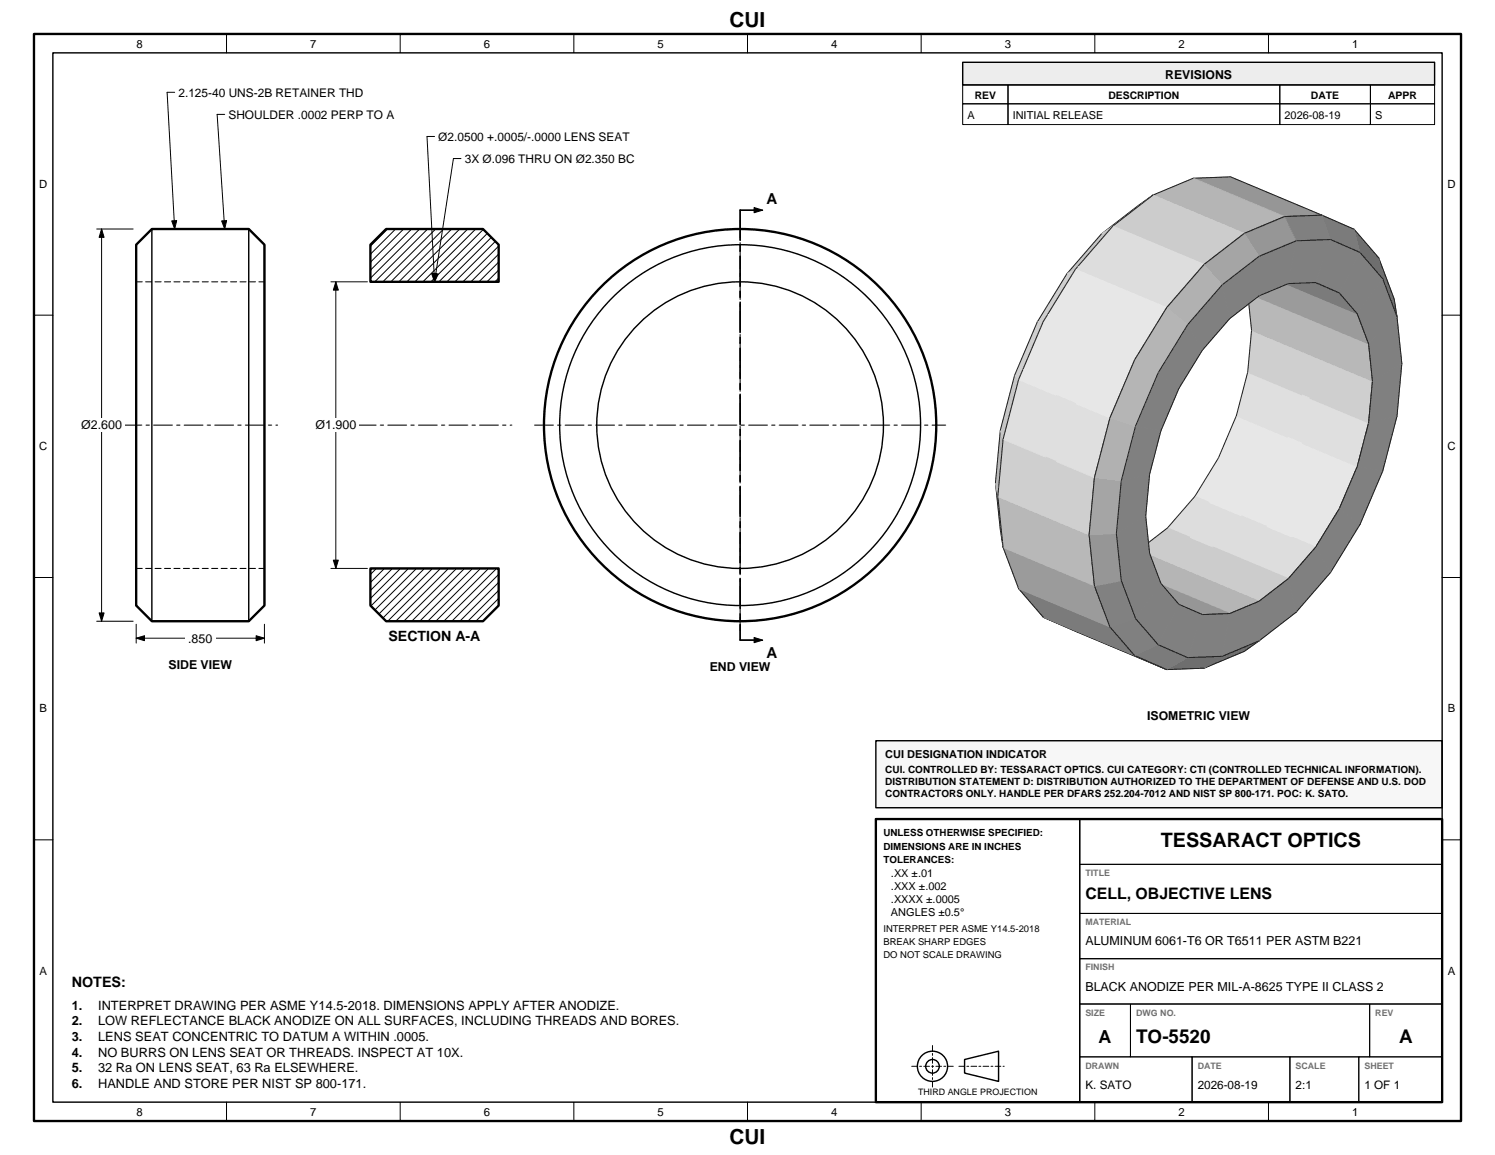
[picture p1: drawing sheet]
<svg xmlns="http://www.w3.org/2000/svg" width="279mm" height="216mm" viewBox="0 0 279 216" stroke-linecap="round" stroke-linejoin="round" font-family="sans-serif">
<path d="M201.8 153.1h67.7v8.5h-67.7zM201.8 161.6h67.7v9.1h-67.7zM201.8 170.7h67.7v8.5h-67.7zM201.8 179.2h67.7v8.5h-67.7zM201.8 187.7h9.5v9.9h-9.5zM201.8 197.6h21v8.4h-21zM211.3 187.7h44.7v9.9h-44.7zM222.8 197.6h18.3v8.4h-18.3zM241.1 197.6h12.8v8.4h-12.8zM253.9 197.6h15.6v8.4h-15.6zM256 187.7h13.5v9.9h-13.5z" fill="none" stroke="#000" stroke-width=".19"/>
<path d="M163.7 153.1h105.8v52.9h-105.8z" fill="none" stroke="#000" stroke-width=".44"/>
<g fill="none" stroke="#000" stroke-width=".26">
<path d="M163.7 153.1h38.1v52.9h-38.1zM180.3 198l6.3-1.5v5.6l-6.3-1.5z"/>
<circle cx="174.3" cy="199.3" r="2.82"/>
<circle cx="174.3" cy="199.3" r="1.27"/>
</g>
<path d="M170.4 199.3h7.8M174.3 195.4v7.8M179.2 199.3h8.5" fill="none" stroke="#000" stroke-width=".19" stroke-dasharray="1.1 .4 .4 .4"/>
<path d="M179.9 11.6h88.2v4.3h-88.2z" fill="#ededeb" stroke="#000" stroke-width=".26"/>
<path d="M179.9 15.9h8.5v3.5h-8.5zM179.9 19.4h8.5v3.9h-8.5zM188.4 15.9h50.8v3.5h-50.8zM188.4 19.4h50.8v3.9h-50.8zM239.2 15.9h16.9v3.5h-16.9zM239.2 19.4h16.9v3.9h-16.9zM256.1 15.9h12v3.5h-12zM256.1 19.4h12v3.9h-12z" fill="none" stroke="#000" stroke-width=".19"/>
<path d="M163.7 138.5h105.8v12.5h-105.8z" fill="#f7f7f7" stroke="#000" stroke-width=".26"/>
<path d="M25.5 45.7l2.9-2.9h18.1l2.9 2.9v67.5l-2.9 2.9h-18.1l-2.9-2.9z" fill="none" stroke="#000" stroke-width=".44"/>
<path d="M28.4 42.8v73.3M46.5 42.8v73.3" fill="none" stroke="#000" stroke-width=".26"/>
<path d="M25.5 52.7h23.9M25.5 106.3h23.9" fill="none" stroke="#000" stroke-width=".19" stroke-dasharray="1.1 .6"/>
<path d="M23 79.5h28.9" fill="none" stroke="#000" stroke-width=".19" stroke-dasharray="3.5 .8 .6 .8"/>
<path d="M25.5 116.7v3.5M25.5 119.3h23.9M49.4 116.7v3.5" fill="none" stroke="#000" stroke-width=".19"/>
<path d="M25.5 119.3l1.5-.5v1zM47.9 118.8l1.5 .5-1.5 .5z" fill="#000" stroke="#000" stroke-width=".19"/>
<path d="M34.6 118h5.7v2.6h-5.7z" fill="#fff"/>
<path d="M18.1 42.8h6.8M19 42.8v73.3M18.1 116.1h6.8" fill="none" stroke="#000" stroke-width=".19"/>
<path d="M19 42.8l.5 1.6h-1zM18.5 114.6h1l-.5 1.5z" fill="#000" stroke="#000" stroke-width=".19"/>
<path d="M14.6 78.2h8.8v2.5h-8.8z" fill="#fff"/>
<g fill="none" stroke="#000" stroke-width=".44">
<path d="M69.2 45.7l3-2.9h18.1l2.9 2.9v7h-24zM69.2 106.3h24v6.9l-2.9 2.9h-18.1l-3-2.9z"/>
<circle cx="138.3" cy="79.5" r="36.7"/>
</g>
<g fill="none" stroke="#000" stroke-width=".26">
<circle cx="138.3" cy="79.5" r="26.8"/>
<circle cx="138.3" cy="79.5" r="33.7"/>
</g>
<path d="M138.3 41v76.9M66.8 79.5h28.9M99.9 79.5h76.8" fill="none" stroke="#000" stroke-width=".19" stroke-dasharray="3.5 .8 .6 .8"/>
<path d="M138.3 39.3v80.4" fill="none" stroke="#000" stroke-width=".32" stroke-dasharray="5.6 .9 1.1 .9"/>
<path d="M138.3 39.3h2.8M138.3 119.7h2.8" fill="none" stroke="#000" stroke-width=".32"/>
<path d="M140.9 38.8l1.7 .5-1.7 .5zM62.8 52.7l.4 1.5h-.9zM62.3 104.7h.9l-.4 1.6zM140.9 119.2l1.7 .5-1.7 .4z" fill="#000" stroke="#000" stroke-width=".19"/>
<g fill="none" stroke="#000" stroke-width=".19">
<path d="M61.8 52.7h6.9M62.8 52.7v53.6M72.4 42.8l-3.2 3.2M73.9 42.8l-4.7 4.7M75.4 42.8l-6.2 6.2M76.9 42.8l-7.7 7.7M78.4 42.8l-9.2 9.2M79.9 42.8l-9.8 9.9M81.4 42.8l-9.9 9.9M82.9 42.8l-9.9 9.9M84.4 42.8l-9.9 9.9M85.9 42.8l-9.9 9.9"/>
<path d="M87.4 42.8l-9.9 9.9M88.9 42.8l-9.9 9.9M90.3 42.9l-9.8 9.8M91.1 43.6l-9.1 9.1M91.8 44.4l-8.3 8.3M92.6 45.1l-7.6 7.6M93.2 46l-6.7 6.7M93.2 47.5l-5.2 5.2M93.2 49l-3.7 3.7M93.2 50.5l-2.2 2.2M93.2 52l-.7 .7M61.8 106.3h6.9"/>
<path d="M70.4 106.3l-1.2 1.1M71.9 106.3l-2.7 2.6M73.3 106.3l-4.1 4.1M74.8 106.3l-5.6 5.6M76.3 106.3l-7 7M77.8 106.3l-7.7 7.7M79.3 106.3l-8.5 8.5M80.8 106.3l-9.2 9.2M82.3 106.3l-9.8 9.8M83.8 106.3l-9.8 9.8M85.3 106.3l-9.8 9.8M86.8 106.3l-9.8 9.8"/>
<path d="M88.3 106.3l-9.9 9.8M89.8 106.3l-9.9 9.8M91.3 106.3l-9.9 9.8M92.8 106.3l-9.9 9.8M93.2 107.4l-8.8 8.7M93.2 108.9l-7.3 7.2M93.2 110.4l-5.8 5.7M93.2 111.9l-4.3 4.2"/>
</g>
<path d="M58.4 78.2h8.7v2.5h-8.7z" fill="#fff"/>
<g fill="none" stroke="#000" stroke-width=".19">
<path d="M32.6 17.3h-1.4l1.4 25.5M42.3 6.3v3.6M74.8 6.3v3.6M107.2 6.3v3.6M139.7 6.3v3.6M172.2 6.3v3.6M204.6 6.3v3.6M237.1 6.3v3.6M42 21.4h-1.4l1.4 21.4M81.2 25.5h-1.4l1.4 27.2 3.5-23.1h1.5M6.3 58.9h3.6M269.5 58.9h3.5"/>
<path d="M6.3 107.9h3.6M269.5 107.9h3.5M6.3 157h3.6M269.5 157h3.5M42.3 206v3.5M74.8 206v3.5M107.2 206v3.5M139.7 206v3.5M172.2 206v3.5M204.6 206v3.5M237.1 206v3.5"/>
</g>
<path d="M32.1 41.3l.9-.1-.4 1.6zM41.4 41.3l1-.1-.4 1.6zM80.7 51.2l.9-.1-.4 1.6zM81 51.1l.9 .1-.7 1.5z" fill="#000" stroke="#000" stroke-width=".19"/>
<g fill="#e3e8f0" stroke="#e3e8f0" stroke-width=".19">
<path d="M231.1 77.7l9.6 4v4.7h-11.1l-1.9-.8z"/>
<path d="M227.7 85.6l9.1 3.9v4.4h-10.7l-2.8-1.1z"/>
<path d="M229.6 86.4h11.1v4.7z"/>
<path d="M226.1 93.9h10.7v4.5z"/>
<path d="M236.8 89.5l10.7 4.4h-10.7z"/>
<path d="M240.7 81.7l11.1 4.7h-11.1z"/>
<path d="M240.7 86.4h11.1l1.9 .8-3.4 7.9-9.6-4z"/>
<path d="M236.8 93.9h10.7l2.8 1.2-4.4 7.2-9.1-3.9z"/>
<path d="M201 50.3l5.5 2.4v6.1h-10.7z"/>
<path d="M195 60.1l6.2 2.6v6.4h-10.1z"/>
<path d="M195.8 58.8h10.7v6.2l-11.5-4.9z"/>
<path d="M191.1 69.1h10.1v6.4l-10.8-4.5z"/>
<path d="M206.5 52.7l11.5 4.8-.8 1.3h-10.7z"/>
<path d="M201.2 62.7l10.8 4.6-.7 1.8h-10.1z"/>
<path d="M206.5 58.8h10.7l-5.2 8.5-5.5-2.3z"/>
<path d="M201.2 69.1h10.1l-3.9 9-6.2-2.6z"/>
</g>
<g fill="none" stroke="#1f2126" stroke-width=".19">
<path d="M201 50.3l-6 9.8-4.6 10.9-2.9 11.1-1 10.7M201.4 49.9l-.4 .4M208 42.3l7.5-5.8-2.8 1.9-6.9 5.4-6.4 7.4-5.5 9-4.3 10-2.6 10.2-1 9.9 1 8.7 .5 3.3-1-9.5M208 42.3l-7 8M225 49.4l-.4 .5M225 49.4l-7 8.1-6 9.8-4.6 10.8M240.1 40.5l6.9-.3 6.1 2.6 4.6 5.4 2.9 7.7 .5 3.3-2.7-7.1M240.1 40.5l6.9-.3-17-7.1-7 .2-7.5 3.2-7.5 5.8M240.1 40.5l-7.6 3.1-7.5 5.8M250.3 54.7l-27-11.4 4.4 2 3.4 3.9 2.1 5.6 .7 6.9-.7 7.9-2.1 8.1-3.4 7.9-4.4 7.2-5.1 5.9-5.5 4.2-5.5 2.3-5.1 .2 22.6 9.5 5.1-.2M250.3 54.7l3.4 3.9 2.1 5.7 .7 6.9-.7 7.8-2.1 8.2-3.4 7.9-4.4 7.2-5.1 5.9-5.5 4.2-5.5 2.3M250.3 54.7l-4.4-1.9-5.1 .2-5.5 2.3-5.5 4.2-5.1 5.9-4.4 7.2-3.3 7.9-2.2 8.2-.7 7.8 .7 6.9 2.2 5.7 3.3 3.9 4.4 1.9 5.1-.2"/>
<path d="M258.4 52.1l2.7 7.1 .9 8.8-.9 9.8-2.7 10.3-4.2 9.9-5.6 9-6.4 7.5-6.9 5.3-6.9 2.9M258.4 52.1l-4.2-4.9-5.6-2.4-6.4 .2-6.9 2.9-6.9 5.3-6.4 7.5-5.6 9-4.2 9.9-2.7 10.3-.9 9.8 .9 8.8 2.7 7.1 4.2 4.9 5.6 2.4 6.4-.2M207.4 78.1l-2.9 11.2-1 10.7 1 9.5 2.9 7.7 4.6 5.3M207.4 78.1l-.5 2M186.5 92.8l1 9.5 2.9 7.7 4.6 5.4 23 9.8-6-2.7M212 122.5l6 2.7 7-.3 7.5-3.1 2.8-2-6.9 2.9"/>
</g>
<g fill="#dbe0e8" stroke="#dbe0e8" stroke-width=".19">
<path d="M233.2 69.6l10.2 4.3v4.5h-10.7l-1.6-.7z"/>
<path d="M232.7 78.4h10.7v4.5z"/>
<path d="M243.4 73.9l10.8 4.5h-10.8z"/>
<path d="M243.4 78.4h10.8l1.6 .6-2.1 8.2-10.3-4.3z"/>
<path d="M188 80.1h9.5v6.2l-10-4.2z"/>
<path d="M190.4 71l7.1 2.9v6.2h-9.5z"/>
<path d="M197.5 80.1h9.4l-2.4 9.2-7-3z"/>
<path d="M197.5 73.9l9.9 4.2-.5 2h-9.4z"/>
</g>
<g fill="#cccfd6" stroke="#cccfd6" stroke-width=".19">
<path d="M233.9 61.7l10.9 4.6v4.1h-9.6l-2-.8z"/>
<path d="M235.2 70.4h9.6v4.1z"/>
<path d="M244.8 70.4h9.7l2 .8-.7 7.8-11-4.5z"/>
<path d="M244.8 66.3l9.7 4.1h-9.7z"/>
<path d="M199.4 51.2l1.6-.9-6 9.8-1.1 .1z"/>
<path d="M186.6 91h8.9v5.6l-9-3.8z"/>
<path d="M193.9 60.2l1.1-.1-4.6 10.9-.8-.8z"/>
<path d="M187.5 82.1l8 3.4v5.5h-8.9z"/>
<path d="M195.5 91h8.9l-.9 9-8-3.4z"/>
<path d="M195.5 85.5l9 3.8-.1 1.7h-8.9z"/>
</g>
<g fill="#d9dee6" stroke="#d9dee6" stroke-width=".19">
<path d="M223.3 92.8l8.8 3.6v4.1h-9.6l-4.3-1.8z"/>
<path d="M232.1 96.4l9.5 4.1h-9.5z"/>
<path d="M222.5 100.5h9.6v4z"/>
<path d="M232.1 100.5h9.5l4.3 1.8-5.1 5.9-8.7-3.7z"/>
<path d="M208 42.3l5 2.1v5.5h-11.6z"/>
<path d="M201.4 49.9h11.6v5.5l-12-5.1z"/>
<path d="M213 44.4l12 5-.4 .5h-11.6z"/>
<path d="M213 49.9h11.6l-6.6 7.6-5-2.1z"/>
</g>
<g fill="#b5b8bd" stroke="#b5b8bd" stroke-width=".19">
<path d="M233.2 54.8l11.6 4.9v3.3h-7.9l-3-1.3z"/>
<path d="M236.9 63h7.9v3.3z"/>
<path d="M244.8 63h8l3 1.3 .7 6.9-11.7-4.9z"/>
<path d="M244.8 59.7l8 3.3h-8z"/>
<path d="M187.4 101.2h8.1v4.5l-8-3.4z"/>
<path d="M186.5 92.8l9 3.8v4.6h-8.1z"/>
<path d="M195.5 101.2h8.2l.8 8.3-9-3.8z"/>
<path d="M195.5 96.6l8 3.4 .2 1.2h-8.2z"/>
</g>
<g fill="#c9ccd4" stroke="#c9ccd4" stroke-width=".19">
<path d="M212.7 102.9l5.5-4.2 8.6 3.6v6.5z"/>
<path d="M226.8 102.3l14 5.9-5.5 4.2-8.5-3.6z"/>
<path d="M208 42.3l7.5-5.8 4.8 2v8.9z"/>
<path d="M220.3 38.5l12.2 5.1-7.5 5.8-4.7-2z"/>
</g>
<g fill="#7d8085" stroke="#7d8085" stroke-width=".19">
<path d="M253.7 87.2l4.7 .9-4.2 9.9-3.9-2.9z"/>
<path d="M255.8 79l5.3-1.2-2.7 10.3-4.7-.9z"/>
<path d="M250.3 95.1l3.9 2.9-5.6 9-2.7-4.7z"/>
<path d="M256.5 71.2l5.5-3.2-.9 9.8-5.3 1.2z"/>
<path d="M245.9 102.3l2.7 4.7-6.4 7.5-1.4-6.3z"/>
<path d="M255.8 64.3l5.3-5.1 .9 8.8-5.5 3.2z"/>
<path d="M235.3 112.4l5.5-4.2 1.4 6.3-6.9 5.3z"/>
<path d="M258.4 52.1l2.7 7.1-5.3 5.1-2.1-5.7z"/>
<path d="M229.8 114.7l5.5-2.3v7.4l-6.9 2.9z"/>
<path d="M254.2 47.2l4.2 4.9-4.7 6.5-3.4-3.9z"/>
<path d="M224.7 114.9l5.1-.2-1.4 8-6.4 .2z"/>
<path d="M248.6 44.8l5.6 2.4-3.9 7.5-4.4-1.9z"/>
<path d="M220.3 113l4.4 1.9-2.7 8-5.6-2.4z"/>
<path d="M242.2 45l6.4-.2-2.7 8-5.1 .2z"/>
<path d="M217 109.1l3.3 3.9-3.9 7.5-4.2-4.9z"/>
<path d="M235.3 47.9l6.9-2.9-1.4 8-5.5 2.3z"/>
<path d="M209.5 108.5l5.3-5.1 2.2 5.7-4.8 6.5z"/>
<path d="M228.4 53.2l6.9-5.3v7.4l-5.5 4.2z"/>
<path d="M208.6 99.7l5.5-3.2 .7 6.9-5.3 5.1z"/>
<path d="M228.4 53.2l1.4 6.3-5.1 5.9-2.7-4.7z"/>
<path d="M209.5 89.9l5.3-1.2-.7 7.8-5.5 3.2z"/>
<path d="M222 60.7l2.7 4.7-4.4 7.2-3.9-2.9z"/>
<path d="M212.2 79.6l4.8 .9-2.2 8.2-5.3 1.2z"/>
<path d="M216.4 69.7l3.9 2.9-3.3 7.9-4.8-.9z"/>
</g>
<g fill="#969ca1" stroke="#969ca1" stroke-width=".19">
<path d="M231.1 49.2l12.3 5.1v2.4h-5.6l-4.6-1.9z"/>
<path d="M237.8 56.7h5.6v2.4z"/>
<path d="M243.4 56.7h5.7l4.6 1.9 2.1 5.7-12.4-5.2z"/>
<path d="M243.4 54.3l5.7 2.4h-5.7z"/>
<path d="M190.3 109.8h7.2v3.2l-7.1-3z"/>
<path d="M187.5 102.3l10 4.2v3.3h-7.2z"/>
<path d="M197.5 109.8h7.1l2.8 7.4-9.9-4.2z"/>
<path d="M197.5 106.5l7 3 .1 .3h-7.1z"/>
</g>
<g fill="#b0b5ba" stroke="#b0b5ba" stroke-width=".19">
<path d="M207.2 105.2l5.5-2.3 8.6 3.6v4.6z"/>
<path d="M221.3 106.5l14 5.9-5.5 2.3-8.5-3.6z"/>
<path d="M215.5 36.5l7.5-3.2 4.8 2v6.3z"/>
<path d="M227.8 35.3l12.3 5.2-7.6 3.1-4.7-2z"/>
</g>
<g fill="#787a7d" stroke="#787a7d" stroke-width=".19">
<path d="M227.7 45.3l13 5.4v2.5l-9.6-4z"/>
<path d="M240.7 50.7l9.6 4 3.4 3.9-13-5.4z"/>
<path d="M190.4 110l10.8 4.6v3.4l-6.2-2.6z"/>
<path d="M201.2 114.6l6.2 2.6 4.6 5.3-10.8-4.5z"/>
</g>
<g fill="#94969c" stroke="#94969c" stroke-width=".19">
<path d="M202.1 105.4l5.1-.2 8.8 3.7v2.3z"/>
<path d="M216 108.9l13.8 5.8-5.1 .2-8.7-3.7z"/>
<path d="M223 33.3l7-.2 5 2.1v3.2z"/>
<path d="M235 35.2l12 5-6.9 .3-5.1-2.1z"/>
</g>
<g fill="#696b6e" stroke="#696b6e" stroke-width=".19">
<path d="M257.7 48.2l2.9 7.7 .5 3.3-2.7-7.1z"/>
<path d="M225 124.9l3.4-2.2 6.9-2.9-2.8 2z"/>
</g>
<g fill="#66666b" stroke="#66666b" stroke-width=".19">
<path d="M223.3 43.3l13.5 5.8z"/>
<path d="M195 115.4l11.5 4.8v.1z"/>
<path d="M206.5 120.2l11.5 5-11.5-4.9z"/>
<path d="M236.8 49l13.5 5.7z"/>
</g>
<path d="M253.1 42.8l4.6 5.4 .7 3.9-4.2-4.9z" fill="#6e7075" stroke="#6e7075" stroke-width=".19"/>
<path d="M218 125.2l4-2.3 6.4-.2-3.4 2.2z" fill="#707075" stroke="#707075" stroke-width=".19"/>
<path d="M247 40.2l6.1 2.6 1.1 4.4-5.6-2.4z" fill="#75787a" stroke="#75787a" stroke-width=".19"/>
<path d="M212 122.5l4.4-2 5.6 2.4-4 2.3z" fill="#75787d" stroke="#75787d" stroke-width=".19"/>
<g fill="#7d8082" stroke="#7d8082" stroke-width=".19">
<path d="M240.1 40.5l6.9-.3 1.6 4.6-6.4 .2z"/>
<path d="M207.4 117.2l4.8-1.6 4.2 4.9-4.4 2z"/>
</g>
<path d="M205.8 43.8l6.9-5.4 2.8-1.9-7.5 5.8z" fill="#b8bdc2" stroke="#b8bdc2" stroke-width=".19"/>
<path d="M186 90.3l.5 2.5 1 9.5-.5-3.3z" fill="#a8adb3" stroke="#a8adb3" stroke-width=".19"/>
<path d="M205.8 43.8l2.2-1.5-7 8-1.6 .9z" fill="#c4c9cf" stroke="#c4c9cf" stroke-width=".19"/>
<path d="M187 80.4l.5 1.7-1 10.7-.5-2.5z" fill="#babfc4" stroke="#babfc4" stroke-width=".19"/>
<path d="M232.5 43.6l7.6-3.1 2.1 4.5-6.9 2.9z" fill="#8f9194" stroke="#8f9194" stroke-width=".19"/>
<path d="M204.5 109.5l5-1 2.7 7.1-4.8 1.6z" fill="#82858a" stroke="#82858a" stroke-width=".19"/>
<path d="M189.6 70.2l.8 .8-2.9 11.1-.5-1.7z" fill="#c4c9d1" stroke="#c4c9d1" stroke-width=".19"/>
<path d="M225 49.4l7.5-5.8 2.8 4.3-6.9 5.3z" fill="#9ea3a8" stroke="#9ea3a8" stroke-width=".19"/>
<path d="M203.5 100l5.1-.3 .9 8.8-5 1z" fill="#919499" stroke="#919499" stroke-width=".19"/>
<path d="M225 49.4l3.4 3.8-6.4 7.5-4-3.2z" fill="#abadb5" stroke="#abadb5" stroke-width=".19"/>
<path d="M204.5 89.3l5 .6-.9 9.8-5.1 .3z" fill="#a1a3a8" stroke="#a1a3a8" stroke-width=".19"/>
<g fill="#b3b5ba" stroke="#b3b5ba" stroke-width=".19">
<path d="M218 57.5l4 3.2-5.6 9-4.4-2.4z"/>
<path d="M212 67.3l4.4 2.4-4.2 9.9-4.8-1.5z"/>
</g>
<path d="M207.4 78.1l4.8 1.5-2.7 10.3-5-.6z" fill="#abb0b5" stroke="#abb0b5" stroke-width=".19"/>
<path d="M6.3 6.3h266.7v203.2h-266.7z" fill="none" stroke="#000" stroke-width=".44"/>
<path d="M9.9 9.9h259.6v196.1h-259.6z" fill="none" stroke="#000" stroke-width=".26"/>
<g font-size="3.9">
<text x="136.4" y="5">CUI</text>
<text x="136.4" y="213.9">CUI</text>
</g>
<text font-size="3.7" x="216.9" y="158.3">TESSARACT OPTICS</text>
<g font-size="3.5">
<text x="212.3" y="194.9">TO-5520</text>
<text x="261.5" y="194.9">A</text>
</g>
<text font-size="3.4" x="205.3" y="194.9">A</text>
<text font-size="3" x="202.8" y="168">CELL, OBJECTIVE LENS</text>
<g font-size="2.8">
<text x="143.3" y="38">A</text>
<text x="143.3" y="123">A</text>
</g>
<text font-size="2.7" x="13.4" y="184.6">NOTES:</text>
<text font-size="2.6" x="72.6" y="119.8">SECTION A-A</text>
<g font-size="2.4">
<text x="13.4" y="188.7">1.</text>
<text x="13.4" y="191.7">2.</text>
<text x="18.3" y="188.7">INTERPRET DRAWING PER ASME Y14.5-2018. DIMENSIONS APPLY AFTER ANODIZE.</text>
<text x="18.3" y="191.7">LOW REFLECTANCE BLACK ANODIZE ON ALL SURFACES, INCLUDING THREADS AND BORES.</text>
<text x="13.4" y="194.6">3.</text>
<text x="13.4" y="197.5">4.</text>
<text x="18.3" y="194.6">LENS SEAT CONCENTRIC TO DATUM A WITHIN .0005.</text>
<text x="18.3" y="197.5">NO BURRS ON LENS SEAT OR THREADS. INSPECT AT 10X.</text>
<text x="13.4" y="200.4">5.</text>
<text x="13.4" y="203.4">6.</text>
<text x="18.3" y="200.4">32 Ra ON LENS SEAT, 63 Ra ELSEWHERE.</text>
<text x="18.3" y="203.4">HANDLE AND STORE PER NIST SP 800-171.</text>
</g>
<g font-size="2.3">
<text x="217.8" y="14.7">REVISIONS</text>
<text x="15.2" y="80.3">Ø2.600</text>
<text x="58.9" y="80.3">Ø1.900</text>
<text x="31.5" y="125.1">SIDE VIEW</text>
<text x="35.2" y="120.1">.850</text>
<text x="132.7" y="125.5">END VIEW</text>
<text x="214.4" y="134.6">ISOMETRIC VIEW</text>
<text x="202.8" y="176.7">ALUMINUM 6061-T6 OR T6511 PER ASTM B221</text>
<text x="202.8" y="185.2">BLACK ANODIZE PER MIL-A-8625 TYPE II CLASS 2</text>
</g>
<g font-size="2.2">
<text x="33.3" y="18.1">2.125-40 UNS-2B RETAINER THD</text>
<text x="42.7" y="22.2">SHOULDER .0002 PERP TO A</text>
<text x="81.9" y="26.4">Ø2.0500 +.0005/-.0000 LENS SEAT</text>
<text x="86.9" y="30.5">3X Ø.096 THRU ON Ø2.350 BC</text>
<text x="202.8" y="203.6">K. SATO</text>
<text x="223.8" y="203.6">2026-08-19</text>
<text x="242.1" y="203.6">2:1</text>
<text x="255" y="203.6">1 OF 1</text>
</g>
<g font-size="2.1">
<text x="25.5" y="9">8</text>
<text x="58" y="9">7</text>
<text x="90.4" y="9">6</text>
<text x="122.9" y="9">5</text>
<text x="155.3" y="9">4</text>
<text x="187.8" y="9">3</text>
<text x="220.2" y="9">2</text>
<text x="252.7" y="9">1</text>
<text x="7.3" y="35.1">D</text>
<text x="270.5" y="35.1">D</text>
<text x="7.3" y="84.1">C</text>
<text x="270.5" y="84.1">C</text>
<text x="7.4" y="133.2">B</text>
<text x="270.6" y="133.2">B</text>
<text x="7.4" y="182.2">A</text>
<text x="270.6" y="182.2">A</text>
<text x="25.5" y="208.7">8</text>
<text x="58" y="208.7">7</text>
<text x="90.4" y="208.7">6</text>
<text x="122.9" y="208.7">5</text>
<text x="155.3" y="208.7">4</text>
<text x="187.8" y="208.7">3</text>
<text x="220.2" y="208.7">2</text>
<text x="252.7" y="208.7">1</text>
</g>
<g font-size="2">
<text x="180.8" y="22.2">A</text>
<text x="189.3" y="22.2">INITIAL RELEASE</text>
<text x="240.1" y="22.2">2026-08-19</text>
<text x="257" y="22.2">S</text>
<text x="165.5" y="141.6">CUI DESIGNATION INDICATOR</text>
<text x="166.5" y="163.9">.XX ±.01</text>
<text x="166.5" y="166.4">.XXX ±.002</text>
<text x="166.5" y="168.8">.XXXX ±.0005</text>
<text x="166.5" y="171.3">ANGLES ±0.5°</text>
</g>
<g font-size="1.9">
<text x="182.2" y="18.4">REV</text>
<text x="207.2" y="18.4">DESCRIPTION</text>
<text x="245" y="18.4">DATE</text>
<text x="259.4" y="18.4">APPR</text>
<text x="165.5" y="144.5">CUI. CONTROLLED BY: TESSARACT OPTICS. CUI CATEGORY: CTI (CONTROLLED TECHNICAL INFORMATION).</text>
<text x="165.5" y="146.8">DISTRIBUTION STATEMENT D: DISTRIBUTION AUTHORIZED TO THE DEPARTMENT OF DEFENSE AND U.S. DOD</text>
<text x="165.5" y="149">CONTRACTORS ONLY. HANDLE PER DFARS 252.204-7012 AND NIST SP 800-171. POC: K. SATO.</text>
</g>
<g font-size="1.8">
<text x="165.1" y="156.3">UNLESS OTHERWISE SPECIFIED:</text>
<text x="165.1" y="158.8">DIMENSIONS ARE IN INCHES</text>
<text x="165.1" y="161.4">TOLERANCES:</text>
<text x="165.1" y="174.3">INTERPRET PER ASME Y14.5-2018</text>
<text x="165.1" y="176.7">BREAK SHARP EDGES</text>
<text x="165.1" y="179.1">DO NOT SCALE DRAWING</text>
</g>
<g font-size="1.7" fill="#6b707a">
<text x="202.8" y="163.8">TITLE</text>
<text x="202.8" y="172.9">MATERIAL</text>
<text x="202.8" y="181.4">FINISH</text>
<text x="202.8" y="189.9">SIZE</text>
<text x="212.3" y="189.9">DWG NO.</text>
<text x="257" y="189.9">REV</text>
<text x="202.8" y="199.7">DRAWN</text>
<text x="223.8" y="199.7">DATE</text>
<text x="242.1" y="199.7">SCALE</text>
<text x="255" y="199.7">SHEET</text>
</g>
<text font-size="1.7" x="171.6" y="204.8">THIRD ANGLE PROJECTION</text>
</svg>
